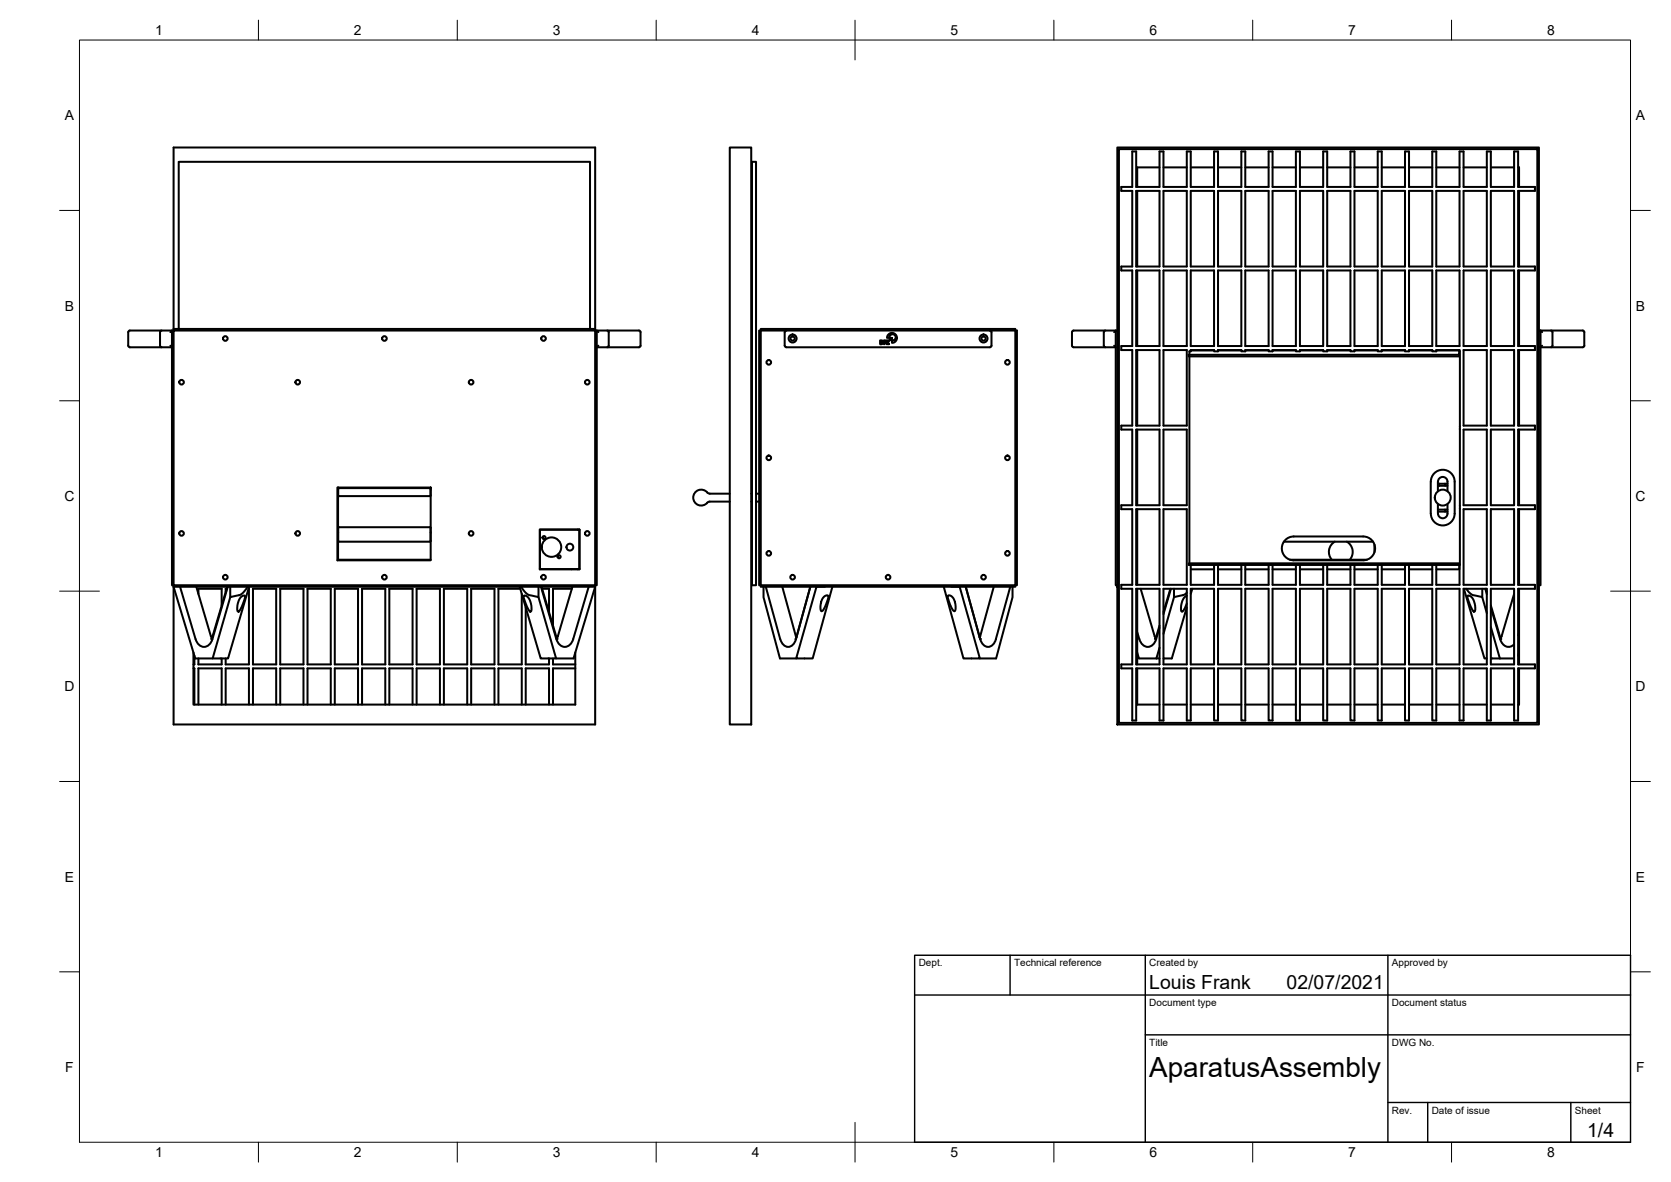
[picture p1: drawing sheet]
<svg xmlns="http://www.w3.org/2000/svg" width="420mm" height="297mm" viewBox="0 0 420 297" stroke-linecap="round" stroke-linejoin="round" font-family="sans-serif">
<!-- layer: Visible -->
<g fill="none" stroke="#000" stroke-width=".51">
<path d="M183.5 37.1h5.4v145h-5.4zM280.9 37.1h106v145h-106zM281.3 37.5h105.2v144.2h-105.2zM189.1 40.7h1v106.4h-1zM285.7 48h5.8v19h-5.8zM285.9 48v19M291.5 42.1h-5.6v4.9M292.5 42.1h5.9M292.5 48h5.9v19h-5.9zM299.4 42.1h5.9M299.4 48h5.9v19h-5.9zM306.3 42.1h5.8"/>
<path d="M306.3 48h5.8v19h-5.8zM313.1 42.1h5.9M313.1 48h5.9v19h-5.9zM320 42.1h5.8M320 48h5.8v19h-5.8zM326.9 42.1h5.8M326.9 48h5.8v19h-5.8zM333.7 42.1h5.9M333.7 48h5.9v19h-5.9zM340.6 42.1h5.8M340.6 48h5.8v19h-5.8zM347.4 42.1h5.9"/>
<path d="M347.4 48h5.9v19h-5.9zM354.3 42.1h5.8M354.3 48h5.8v19h-5.8zM361.1 42.1h5.9M361.1 48h5.9v19h-5.9zM368 42.1h5.8M368 48h5.8v19h-5.8zM374.9 42.1h5.8M374.9 48h5.8v19h-5.8zM381.7 42.1h.3v4.9M382 48v19M285.9 68v19"/>
<path d="M382 68v19M40.7 83.1l-.5 .4 .1 3.4 .4 .4M42.8 83.5l.4-.4h-10.7l-.2 .4-.1 3.4 .4 .4h10.6l-.4-.4M43.6 82.7h106v.4h.5v64h-.5v.4h-106l5.5 18h4.4M43.6 83.1h106v64h-106zM44.9 82.7v-42h103.5v42M149.6 82.7v-45.6h-106v46h-.4v64h.4M150.5 83.5l-.4-.4h10.6l.4 .4v3.4l-.2 .3-10.8 .1 .4-.4M152.7 83.1l.4 .4v3.4l-.4 .4M191.3 83.1v-.4h64v64.4h-64M191.3 83.1h-.4v64h.4M191.3 83.1v64"/>
<path d="M191.3 83.1h6.4M197.7 83.1h51.2M197.7 83.1l-.4 .4v3.4l.4 .4h51.2l.4-.4v-3.4l-.4-.4M221.3 85.5l.7 .1 .1 .5-.2 .3-.6 .1zM221.4 85.7l.5 .1-.2 .6h-.3zM222.2 85.5l.5 .1 .1 .2-.1 .3-.3 .1v.3h-.2zM222.4 85.7h.1a.19 .19 0 0 1 .2 .2 .19 .19 0 0 1-.3 .1zM222.9 85.5h.6l-.4 .9 .4 .1h-.6l.5-.8h-.5zM223.2 84.2l.5-.4 .6-.1 1 .4 .2 .7-.2 .9-1 .5 .1-.7a.78 .78 0 0 0 .8-.8 .78 .78 0 0 0-.9-.7 .78 .78 0 0 0-.7 .9h-.6zM223.7 84.9h.6v.6h-.6zM248.9 83.1h6.8v64h-.4v.4h-64v-.4M278 83.1l-.5 .4 .1 3.4 .4 .4"/>
<path d="M280.1 83.5l.4-.4h-10.7l-.2 .4-.1 3.4 .4 .4h10.6l-.4-.4M280.9 83.1h-.4v64h.4M284.7 88v19h-2.8v1h2.8v19h-2.8v1h2.8v19h-2.8v1h2.8v19h-2.8v1h2.8v13.1h1v-13.1h5.8v13.1h1v-13.1h5.9v13.1h1v-13.1h5.9v13.1h1v-13.1h5.8v13.1h1v-13.1h5.9v13.1h1v-13.1h5.8v13.1h1.1v-13.1h5.8v13.1h1v-13.1h5.9v13.1h1v-13.1h5.8v13.1h1v-13.1h5.9v13.1h1v-13.1h5.8v13.1h1v-13.1h5.9v13.1h1v-13.1h5.8v13.1h1.1v-13.1h5.8v13.1h1v-13.1h4.3v-1h-4.3v-19h4.3v-1h-4.3v-19h4.3v-1h-4.3v-19h4.3v-1h-4.3v-19M284.7 87v-19h-2.8v-1h2.8v-19h-2.8v-1h2.8v-8.9h1v8.9h5.8v-8.9h1v8.9h5.9v-8.9h1v8.9h5.9v-8.9h1v8.9h5.8v-8.9h1v8.9h5.9v-8.9h1v8.9h5.8v-8.9h1.1v8.9h5.8v-8.9h1v8.9h5.9v-8.9h1v8.9h5.8v-8.9h1v8.9h5.9v-8.9h1v8.9h5.8v-8.9h1v8.9h5.9v-8.9h1v8.9h5.8v-8.9h1.1v8.9h5.8v-8.9h1v8.9h4.3v1h-4.3v19h4.3v1h-4.3v19M284.7 87h-2.8v1h2.8M285.7 87v-19h5.8v19M285.7 88v19h5.8v-19M285.7 88h5.8M285.7 87h5.8M285.9 88v19M292.5 87v-19h5.9v19M292.5 88v19h5.9v-19"/>
<path d="M292.5 88h5.9M292.5 87h5.9M299.1 89.6v52M299.4 88v.3h-.3v.9M299.4 87v-19h5.9v19M299.4 88h5.9M299.4 87h5.9M299.4 88.1h5.9M305.3 88v.3h1v-.3M306.3 87v-19h5.8v19M306.3 88h5.8M306.3 87h5.8"/>
<path d="M306.3 88.1h5.8M312.1 88v.3h1v-.3M313.1 87v-19h5.9v19M313.1 88h5.9M313.1 87h5.9M313.1 88.1h5.9M319 88v.3h1v-.3M320 87v-19h5.8v19M320 88h5.8M320 87h5.8M320 88.1h5.8M325.8 88v.3h1.1v-.3"/>
<path d="M326.9 87v-19h5.8v19M326.9 88h5.8M326.9 87h5.8M326.9 88.1h5.8M332.7 88v.3h1v-.3M333.7 87v-19h5.9v19M333.7 88h5.9M333.7 87h5.9M333.7 88.1h5.9M339.6 88v.3h1v-.3M340.6 87v-19h5.8v19M340.6 88h5.8"/>
<path d="M340.6 87h5.8M340.6 88.1h5.8M346.4 88v.3h1v-.3M347.4 87v-19h5.9v19M347.4 88h5.9M347.4 87h5.9M347.4 88.1h5.9M353.3 88v.3h1v-.3M354.3 87v-19h5.8v19M354.3 88h5.8M354.3 87h5.8M354.3 88.1h5.8"/>
<path d="M360.1 88v.3h1v-.3M361.1 88.1h5.8v1.1h-68v.4h68v-.4M361.1 87v-19h5.9v19M361.1 88h5.9M361.1 87h5.9M367 88v59h-5.9v-5M368 87v-19h5.8v19M368 88v19h5.8v-19M368 88h5.8M368 87h5.8M374.9 87v-19h5.8v19M374.9 88v19h5.8v-19"/>
<path d="M374.9 88h5.8M374.9 87h5.8M381.7 87h4.3v1h-4.3M382 88v19M386.9 83.1h.4v64h-.4M387.8 83.5l-.5-.4h10.7l.4 .4v3.4l-.2 .3-10.9 .1 .5-.4M390 83.1l.4 .4v3.4l-.4 .4M285.7 108h5.8v19h-5.8zM285.9 108v19M292.5 108h5.9v19h-5.9zM360.9 118.7a2.99 2.99 0 0 1 3.2-.3 2.99 2.99 0 0 1 1.7 2.7v7.9a3 3 0 0 1-3 3 3 3 0 0 1-3-3v-8a2.99 2.99 0 0 1 1.1-2.3zM368 108h5.8v19h-5.8z"/>
<path d="M374.9 108h5.8v19h-5.8zM382 108v19M84.8 122.5h23.5v18.3h-23.5zM85 133.8h.1M85 123h.1M85 122.7h.1M85 122.6v1.9l.2 .2h22.9l.2-.2M85.2 136.1h22.9M85.2 132.5h22.9M85.2 132.5l-.2 .1v3.4l.2 .1M108.1 132.5l.2 .1M108.3 122.6v1.9"/>
<path d="M108.3 132.6v3.4M108.3 133.8h.1M108.3 123h.1M108.3 122.7h.1M108.3 135.9l-.2 .2M108.3 122.5l-.1 .2h-23.1l-.1-.2v18.2l-.2 .1M135.7 133.1h10v10h-10zM135.8 133.1h9.8M135.8 133.2v9.8h9.9M145.2 133.1h.1M145.7 133.2l-.1 9.9M178.4 124.1h5.1"/>
<path d="M178.4 124h-.2a2.29 2.29 0 0 0-3.4-.3 2.02 2.02 0 0 0 .3 2.9 2.02 2.02 0 0 0 2.9-.4l5.5-.1M188.9 126.1h.2M188.9 124.1h.2M190.1 126.1h.8M190.1 124.1h.8M285.7 128h5.8v19h-5.8zM285.9 128v19M292.5 128h5.9v19h-5.9zM322.8 136.1h22.4M323.4 135.5l1.2-.6 .7-.1h17.5a3 3 0 0 1 3 3 3 3 0 0 1-3 3h-17.5a2.99 2.99 0 0 1-2.8-2 2.99 2.99 0 0 1 .9-3.3zM335.6 136.1a3 3 0 0 0-.7 4.5M338.6 136.1a3 3 0 0 1 .8 4.5"/>
<path d="M345.6 136.9v1.9M361.5 123.5l.1-2.5a1.2 1.2 0 0 1 1.2-1.1 1.2 1.2 0 0 1 1.2 1.1v2.5M361.5 126.7l.1 2.3a1.2 1.2 0 0 0 1.2 1.2 1.2 1.2 0 0 0 1.2-1.2v-2.3M361.5 121.6h2.5M361.5 128.6h2.5M361.5 128.1h2.5M361.5 122.1h2.5M361.8 121.6v.5M363.3 121.6v.5M363.3 128.1v.5M368 128h5.8v19h-5.8zM374.9 128h5.8v19h-5.8z"/>
<path d="M382 128v19M43.6 147.1v35h106v-34.6l-5.4 18h-4.4M45.3 147.5l3.9 13.1a2.12 2.12 0 0 0 2.1 2 2.12 2.12 0 0 0 2.1-2l3.9-13.1M49.4 147.5l3.6 12.4M49.9 148h5.9l-.1 4.2M49.9 148v1.3M53 159.9l.3 .5 .1-.3M56.7 148h.3M56.7 148v.8M57.1 147.5l-3.7 12.6-.3 .5M57.9 147.5v2.6l2.2-.5a3.9 3.9 0 0 0 2.1-2.1M60.5 150.1l.7-.4 .4 .1-.3 1.4-.9 2a.42 .42 0 0 1-.6 .4l-.2-.4 .2-1.4z"/>
<path d="M62.5 148l.1 19h-5.9M62.6 147.5l-5.3 18h-3.8l4.4-15.4M63.6 148h5.8l.1 19h-5.9zM70.4 148h5.9v19h-5.9zM77.3 148h5.9v19h-5.9zM84.2 148h5.8v19h-5.8zM85 140.7h23.3M96.9 148v19M96.9 148h-5.9v19h5.9M103.7 148v19M103.8 148h-5.9v19h5.9M104.7 148h5.9v19h-5.9z"/>
<path d="M111.6 148h5.9v19h-5.9M111.6 148v19M118.4 148h5.9v19h-5.9M118.5 148v19M125.3 148h5.5M125.3 148v19M130.7 147.5l5.3 18h3.8l-4.4-15.4M131.1 147.5l.5 .7a2.93 2.93 0 0 0 1.6 1.4l2.2 .5v-2.6M131.2 149.3v17.7h-5.9M131.7 149.8h.7l.7 .8 .4 1.2 .1 1.3a.38 .38 0 0 1-.2 .6 .38 .38 0 0 1-.5-.4l-.9-2.1zM132.2 152.6v14.4h5.8v-1.5M136 147.5l3.9 13.1"/>
<path d="M136.2 147.5l3.7 12.6 .3 .5M136.3 148h1.7v5.8M140.3 159.9l-.3 .5-.1-.3M143.7 143v.1M143.8 148h-4.8v9.2M143.9 147.5l-3.6 12.4M145.2 143v.1M148 147.5l-3.9 13.1a2.12 2.12 0 0 1-2.1 2 2.12 2.12 0 0 1-2.1-2M192 147.5v2.6l4.1 15.4h4.1M192.6 147.5l3.6 13.1a1.92 1.92 0 0 0 1.1 1.7 1.92 1.92 0 0 0 2.1-.3l.7-1.4 3.7-13.1-3.8 13.1M196.7 147.5l3.4 12.4M200.1 159.9l.2 .3"/>
<path d="M207.1 150.1l.8-.5 .4 .2-.6 2.1-.8 1.5a.34 .34 0 0 1-.5 .1 .34 .34 0 0 1-.1-.5l.2-1.7zM207.4 147.5h-2.1l-5.1 18h4.1l5-18M237.3 147.5l5 18h4.1l-5.1-18h-2.1M238.3 149.8l.7-.1 .7 .6 .5 1.3 .1 1.3a.46 .46 0 0 1 0 .5 .46 .46 0 0 1-.4 .2l-1-1.7zM249.9 147.5l-3.6 12.6M254 147.5l-3.6 13.1M254.6 147.5v2.6l-4.1 15.4h-4.1M285.7 148h5.8v19h-5.8zM285.9 148v19M285.9 158.8l.6 1.8M286.8 148l3.8 12.4M291.5 157.7l-.8 2.9a2.12 2.12 0 0 1-2.1 2 2.12 2.12 0 0 1-2.1-2"/>
<path d="M291.5 157.2l-1.1 3.4M292.5 148h5.9v19h-5.9zM294.3 148l-1.8 5.8M294.4 148l-1.9 6.3M295.2 148v2.1l2.5-.6 .7-.5M295.2 150.1l-2.7 9.2M298.4 149.7l-.6 .5-.5 .7-.4 2.2a.38 .38 0 0 0 .3 .6 .38 .38 0 0 0 .4-.4l.8-1.6M298.4 152.6l-3.8 12.9h-2.1M299.4 142v5h5.9v-5M299.4 148h5.9v19h-5.9zM299.4 143.1h5.9M299.8 148l-.4 1.3"/>
<path d="M306.3 142v5h5.8v-5M306.3 148h5.8v19h-5.8zM306.3 143.1h5.8M313.1 142v5h5.9v-5M313.1 148h5.9v19h-5.9zM313.1 143.1h5.9M320 142v5h5.8v-5M320 148h5.8v19h-5.8zM320 143.1h5.8M324.4 140.7h19.3M326.9 142v5h5.8v-5M326.9 148h5.8v19h-5.8z"/>
<path d="M326.9 143.1h5.8M333.7 142v5h5.9v-5M333.7 148h5.9v19h-5.9zM333.7 143.1h5.9M340.6 142v5h5.8v-5M340.6 148h5.8v19h-5.8zM340.6 143.1h5.8M347.4 142v5h5.9v-5M347.4 148h5.9v19h-5.9zM347.4 143.1h5.9M354.3 142v5h5.8v-5M354.3 148h5.8v19h-5.8z"/>
<path d="M354.3 143.1h5.8M361.1 148h5.9v19h-5.9zM366.9 142v-.4h-68v.4h68v1.1h-5.8M368 148h5.8v19h-5.8zM368.1 148l5.2 17.5h.5M368.7 148l1.4 1.4 2.6 .7v-2.1M369 149.8h.7l.7 .8 .4 1.2 .1 1.3a.38 .38 0 0 1-.2 .6 .38 .38 0 0 1-.5-.4l-.9-2.1zM372.7 150.1l1.1 4M373.5 148l.3 1.3M373.6 148l.2 .8M374.9 148h5.8v19h-5.8zM374.9 152.7l2.3 7.9"/>
<path d="M374.9 157.6l2.2 7.9M374.9 152.2l2.3 7.9M380.7 149.3l-3.4 11.1-.1-.3M382 148v19M382 158.8l-.3 .9M48.6 164v13.1h96.1v-13.1M48.6 168h.3M48.6 167h.3M48.9 164.8v2.2M48.9 168v9.1M49.9 168h5.9l-.1 9.1M49.9 165.5v1.5"/>
<path d="M49.9 168v9.1M55.7 165.5l.1 1.5h-5.9M56.7 168h5.9v9.1M56.7 165.5v1.5M56.7 168v9.1M63.6 177.1v-9.1h5.9l-.1 9.1M70.5 177.1l-.1-9.1h5.9v9.1M77.3 177.1v-9.1h5.9v9.1M84.2 177.1v-9.1h5.8v9.1M96.9 168v9.1M96.9 168h-5.9v9.1M103.7 168v9.1"/>
<path d="M103.8 168h-5.9v9.1M104.8 177.1l-.1-9.1h5.9v9.1M111.6 168h5.9v9.1M111.6 168v9.1M118.4 168h5.9v9.1M118.5 168v9.1M125.3 168h5.9v9.1M125.3 168v9.1M132.2 177.1v-9.1h5.8v9.1M139 165.5v1.5h5.7M144.7 168h-5.7v9.1M246.4 160.6l-3.6-13.1 3.8 13.1"/>
<path d="M246.5 160.6a1.92 1.92 0 0 0 1.1 1.7 1.92 1.92 0 0 0 2-.3l.8-1.4M285.9 168v9.1h5.6M285.9 164l.5 1.5h5.1M291.5 162.8l-.7 2.7M292.5 177.1h5.9M299.4 177.1h5.9M306.3 177.1h5.8M313.1 177.1h5.9M320 177.1h5.8M326.9 177.1h5.8M333.7 177.1h5.9M340.6 177.1h5.8"/>
<path d="M347.4 177.1h5.9M354.3 177.1h5.8M361.1 177.1h5.9M368 177.1h5.8M374.9 177.1h5.8M374.9 165.5h5.8M377.2 160.1l.3 .5M377.2 160.6a2.05 2.05 0 0 0 1.3 1.8 2.05 2.05 0 0 0 2.2-.5M382 168v9.1h-.3M382 164l-.3 .8"/>
<circle cx="45.6" cy="96.1" r=".58"/>
<circle cx="56.7" cy="85.1" r=".58"/>
<circle cx="74.9" cy="96.1" r=".58"/>
<circle cx="96.7" cy="85.1" r=".58"/>
<circle cx="118.5" cy="96.1" r=".58"/>
<circle cx="136.7" cy="85.1" r=".58"/>
<circle cx="147.7" cy="96.1" r=".58"/>
<circle cx="193.3" cy="91.1" r=".58"/>
<circle cx="199.3" cy="85.1" r="1.01"/>
<circle cx="199.3" cy="85.1" r=".54"/>
<circle cx="247.3" cy="85.1" r="1.01"/>
<circle cx="247.3" cy="85.1" r=".54"/>
<circle cx="253.3" cy="91.1" r=".58"/>
<circle cx="193.3" cy="115.1" r=".58"/>
<circle cx="253.3" cy="115.1" r=".58"/>
<circle cx="45.6" cy="134" r=".58"/>
<circle cx="74.9" cy="134" r=".58"/>
<circle cx="118.5" cy="134" r=".58"/>
<circle cx="136.8" cy="135.1" r=".39"/>
<circle cx="138.7" cy="137.5" r="2.44"/>
<circle cx="140.6" cy="139.9" r=".39"/>
<circle cx="143.3" cy="137.5" r=".86"/>
<circle cx="147.7" cy="134" r=".58"/>
<circle cx="193.3" cy="139.1" r=".58"/>
<circle cx="253.3" cy="139.1" r=".58"/>
<circle cx="362.8" cy="125" r="2"/>
<circle cx="56.7" cy="145.1" r=".58"/>
<circle cx="96.7" cy="145.1" r=".58"/>
<circle cx="136.7" cy="145.1" r=".58"/>
<circle cx="199.3" cy="145.1" r=".58"/>
<circle cx="223.3" cy="145.1" r=".58"/>
<circle cx="247.3" cy="145.1" r=".58"/>
</g>
<circle cx="280.9" cy="147.5" r=".24" fill="#000" stroke="#000" stroke-width=".25"/>
<!-- layer: Border -->
<g fill="none" stroke="#000" stroke-width=".25">
<path d="M20 10.1h390v276.9h-390zM65 5.1v5M115 5.1v5M165 5.1v5M215 5.1v10M265 5.1v5M315 5.1v5M365 5.1v5M15 52.9h5M410 52.9h5M15 100.7h5M410 100.7h5"/>
<path d="M15 148.6h10M405 148.6h10M15 196.4h5M410 196.4h5M15 244.2h5M410 244.2h5M65 287v5M115 287v5M165 287v5M215 282.1v9.9M265 287v5M315 287v5"/>
<path d="M365 287v5"/>
</g>
<!-- layer: TitleBlock -->
<path d="M230 240.1h180v46.9h-180zM230 250h180M254 240.1v9.9M288 240.1v46.9M349 240.1v46.9M288 260.1h122M349 277.1h61M359 277.1v9.9M395 277.1v9.9" fill="none" stroke="#000" stroke-width=".36"/>
<text font-size="7" x="289" y="270.6">AparatusAssembly</text>
<g font-size="4.9">
<text x="289" y="248.5">Louis Frank</text>
<text x="323.5" y="248.5">02/07/2021</text>
<text x="399.1" y="285.7">1/4</text>
</g>
<g font-size="3.5">
<text x="39" y="8.8">1</text>
<text x="89" y="8.8">2</text>
<text x="139" y="8.8">3</text>
<text x="189" y="8.8">4</text>
<text x="239" y="8.8">5</text>
<text x="289" y="8.8">6</text>
<text x="339" y="8.8">7</text>
<text x="389" y="8.8">8</text>
<text x="16.3" y="30.2">A</text>
<text x="411.3" y="30.2">A</text>
<text x="16.3" y="78">B</text>
<text x="411.3" y="78">B</text>
<text x="16.2" y="125.9">C</text>
<text x="411.2" y="125.9">C</text>
<text x="16.2" y="173.7">D</text>
<text x="411.2" y="173.7">D</text>
<text x="16.3" y="221.6">E</text>
<text x="411.3" y="221.6">E</text>
<text x="16.4" y="269.4">F</text>
<text x="411.4" y="269.4">F</text>
<text x="39" y="290.8">1</text>
<text x="89" y="290.8">2</text>
<text x="139" y="290.8">3</text>
<text x="189" y="290.8">4</text>
<text x="239" y="290.8">5</text>
<text x="289" y="290.8">6</text>
<text x="339" y="290.8">7</text>
<text x="389" y="290.8">8</text>
</g>
<g font-size="2.5">
<text x="231" y="242.9">Dept.</text>
<text x="255" y="242.9">Technical reference</text>
<text x="289" y="242.9">Created by</text>
<text x="350" y="242.9">Approved by</text>
<text x="289" y="252.8">Document type</text>
<text x="350" y="252.8">Document status</text>
<text x="289" y="262.9">Title</text>
<text x="350" y="262.9">DWG No.</text>
<text x="350" y="279.9">Rev.</text>
<text x="360" y="279.9">Date of issue</text>
<text x="396" y="279.9">Sheet</text>
</g>
</svg>
